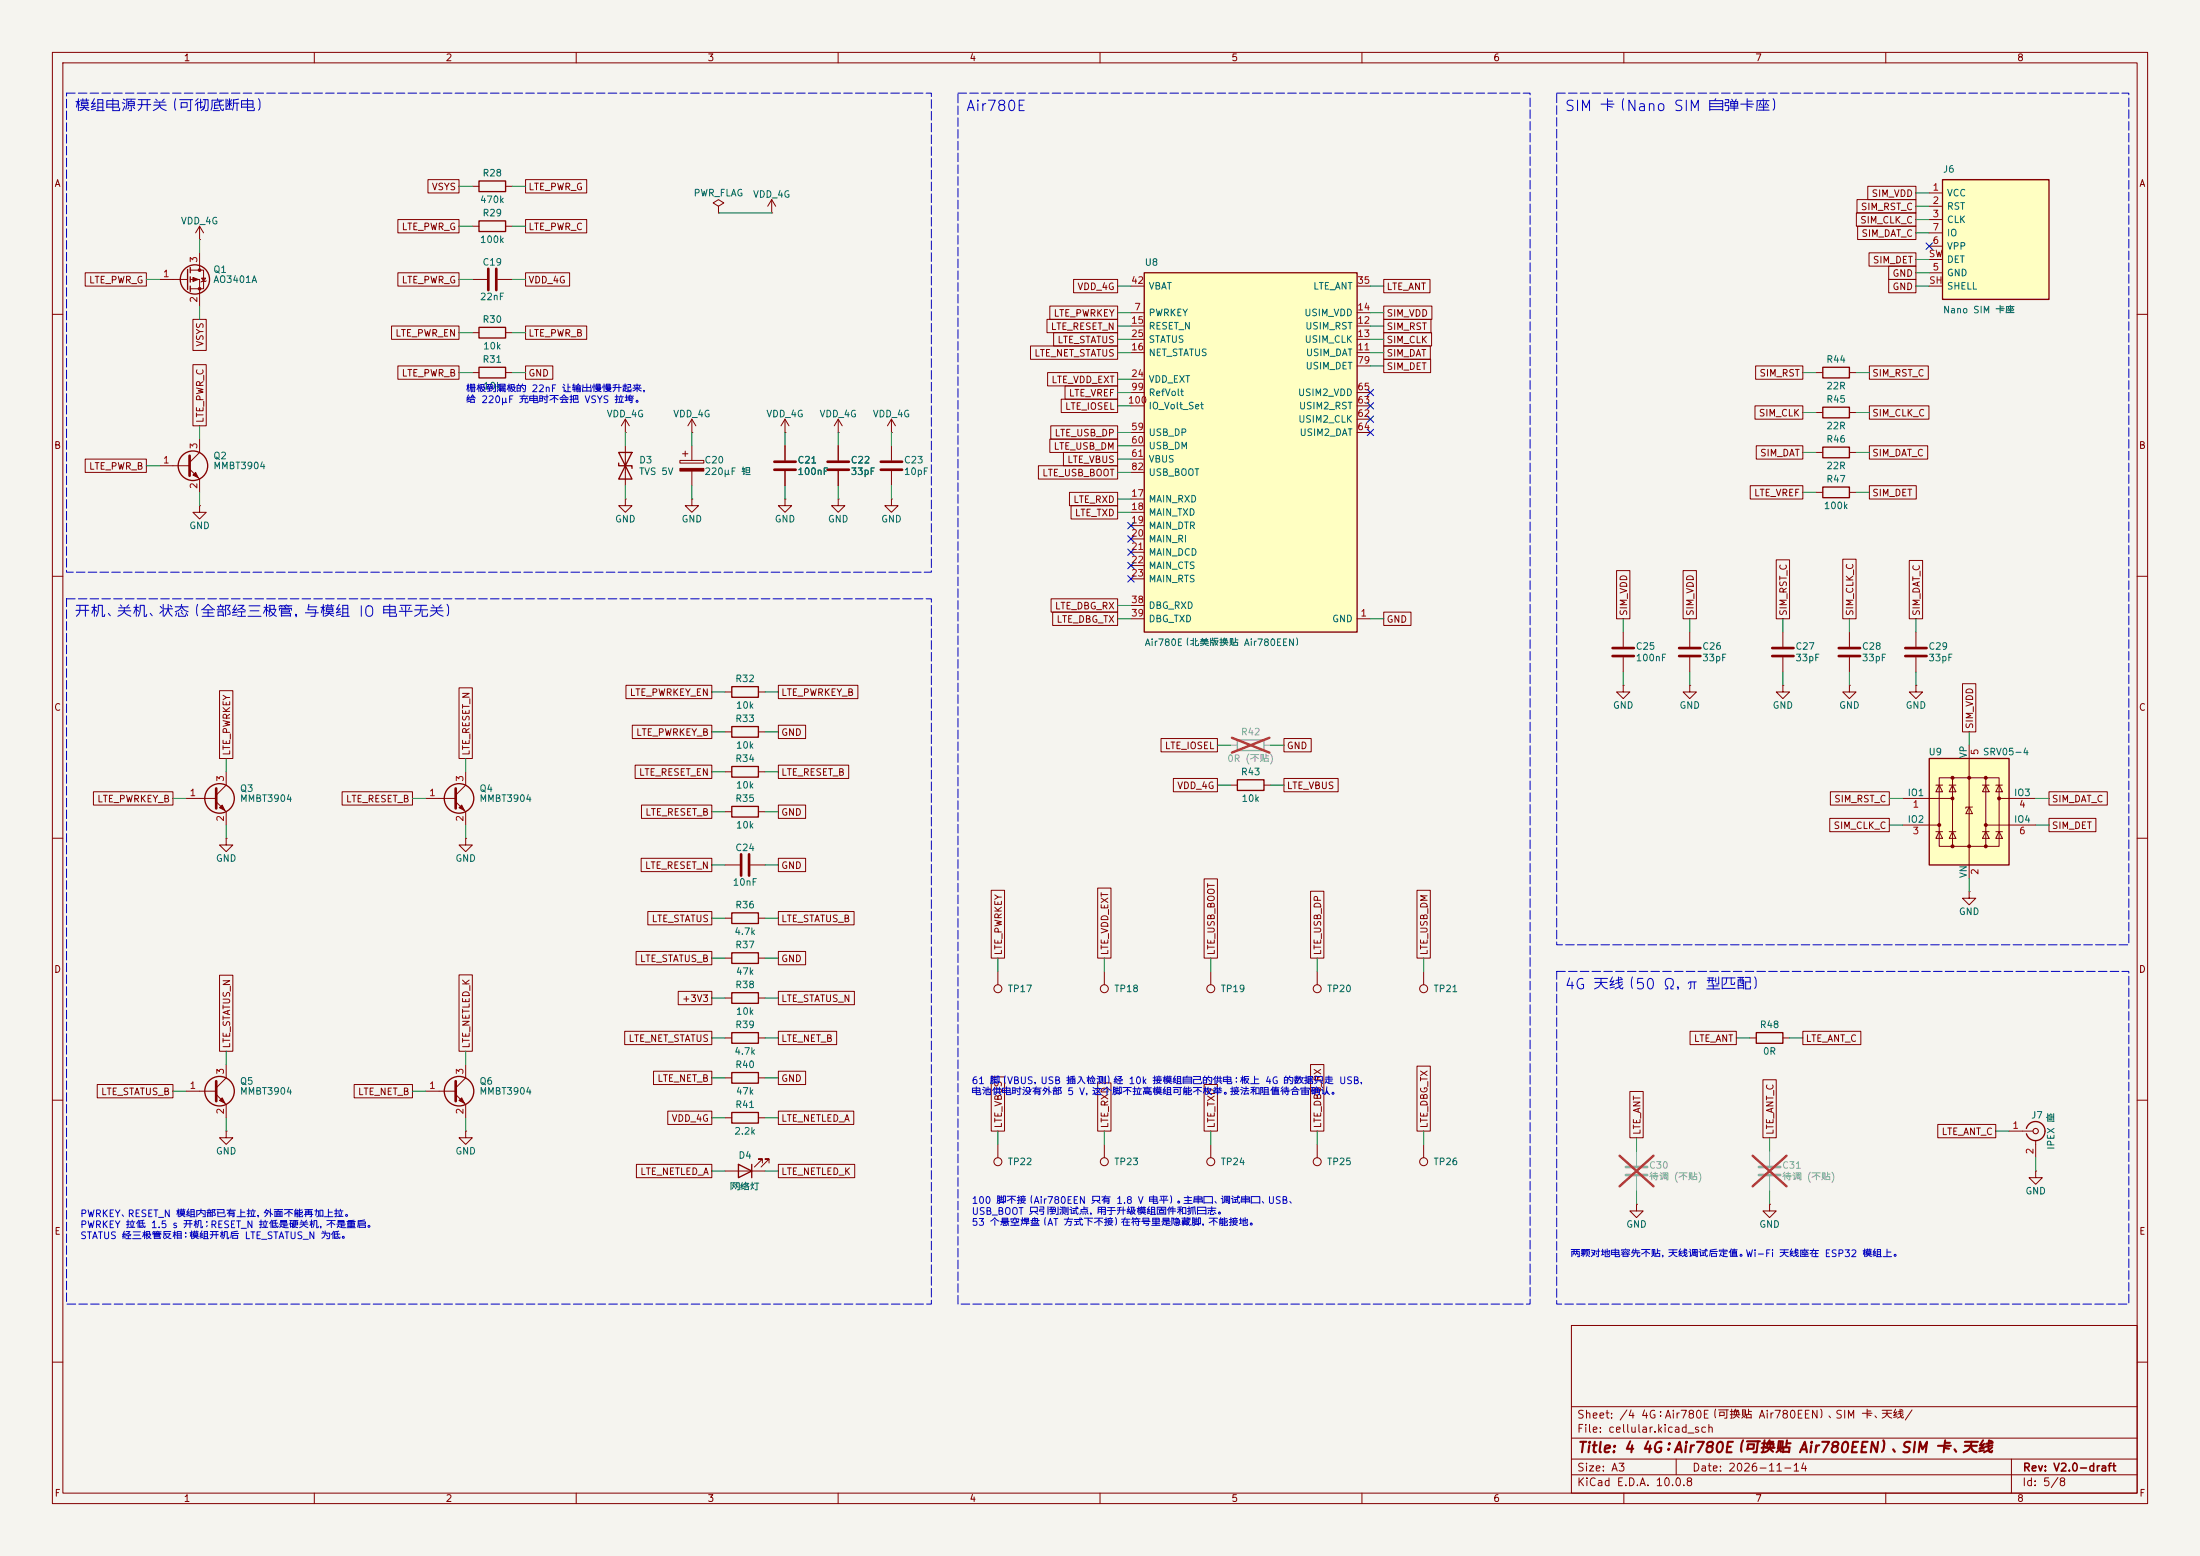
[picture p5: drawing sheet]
<svg xmlns="http://www.w3.org/2000/svg" width="420mm" height="297mm" viewBox="0 0 420 297" stroke-linecap="round" stroke-linejoin="round" font-family="sans-serif">
<path d="M0 0h420v297h-420z" fill="#f5f4ef" stroke="#f5f4ef" stroke-width=".19"/>
<g fill="none" stroke="#840000" stroke-width=".19">
<path d="M10 10h400v277h-400zM12 12h396v273h-396zM60 10v2M110 10v2M160 10v2M210 10v2M260 10v2M310 10v2M360 10v2M10 60h2M408 60h2M10 110h2"/>
<path d="M408 110h2M309.9 130.8v1.3h1.2l-1.2 1.3-1.3-1.3h1.3M309.9 130.8h.1M10 160h2M408 160h2M190.5 185.4v2.6M10 210h2M190.5 218.4v2.6M408 210h2M388.6 223.5v1.3h1.3l-1.3 1.3-1.3-1.3h1.3M388.6 223.5h.1M300 253h108v32h-108z"/>
<path d="M10 260h2M300 278.5h108M300 274.5h108M300 268.5h108M320 278.5v3M384 278.5v6.5M408 260h2M60 285v2M110 285v2M160 285v2M210 285v2M260 285v2"/>
<path d="M300 281.5h108M310 285v2M360 285v2"/>
<circle cx="190.5" cy="188.7" r=".76"/>
<circle cx="190.5" cy="221.7" r=".76"/>
</g>
<path d="M370.8 34.3h20.4v22.9h-20.4z" fill="#ffffc2"/>
<path d="M370.8 34.3h20.4v22.9h-20.4z" fill="none" stroke="#840000" stroke-width=".25"/>
<path d="M368.3 36.8h2.5M368.3 39.4h2.5M368.3 41.9h2.5M368.3 52.1h2.5M368.3 47h2.5M368.3 44.5h2.5M368.3 54.6h2.5M368.3 49.5h2.5M365.8 120.7v2.7M365.8 125.5v2.8M375.9 170.2v1.3h1.3l-1.3 1.2-1.3-1.2h1.3M375.9 170.2h.1" fill="none" stroke="#840000" stroke-width=".19"/>
<path d="M363.7 123.7h4.1M363.7 125.2h4.1" fill="none" stroke="#840000" stroke-width=".51"/>
<path d="M368.3 144.8h15.2v20.3h-15.2z" fill="#ffffc2"/>
<g fill="none" stroke="#840000" stroke-width=".19">
<path d="M90.2 35.6h1.2M96.5 35.6h1.3M137.2 39.4l1-.7-1-.6-1.1 .6 1.1 .7v1.2M147.3 38.1l-.7 1.3M147.3 38.1l.8 1.3M147.3 38.1v2.5M30.5 53.3h5.3M36.3 51.6h2.6v3.5h-2.6M36.3 53.3h1.8v5.1M38.1 45.7h.1M38.1 43.2v2.5M38.1 48.3v3.3"/>
<path d="M38.1 43.2l-.8 1.3M38.1 43.2l.8 1.3M38.5 53.1h.7l-.3 .6zM39.4 53.6l-1 .2M90.2 53.3h2.8M95 53.3h2.8M137.2 40.6h.1M147.3 40.6h.1M90.2 63.5h1.2M90.2 71.1h1.2M96.5 63.5h1.3M96.5 71.1h1.3"/>
<path d="M30.5 88.9h5.7M36.2 89.5l1.9 1.9v2.6M38.1 96.5v1.3h1.3l-1.3 1.3-1.3-1.3h1.3M38.1 96.5h.1M38.1 83.8v2.6l-1.9 1.9M119.4 95.3v1.2h1.2l-1.2 1.3-1.3-1.3h1.3M119.4 95.3h.1M119.4 82.6h.1M119.4 80v2.6M119.4 85.1v7.6M119.4 80l-.8 1.3M119.4 80l.7 1.3"/>
<path d="M129.8 87.9h4.6v.5h-4.6zM130.3 86.6h1M130.8 86.1v1M132.1 82.6h.1M132.1 95.3v1.2h1.2l-1.2 1.3-1.3-1.3h1.3M132.1 95.3h.1M132.1 80l-.8 1.3M132.1 80l.7 1.3M132.1 80v2.6M132.1 85.1v2.8M132.1 89.9v2.8M149.9 95.3v1.2h1.2l-1.2 1.3-1.3-1.3h1.3"/>
<path d="M149.9 95.3h.1M149.9 82.6h.1M149.9 80v2.6M149.9 85.1v2.8M149.9 89.9v2.8M149.9 80l-.8 1.3M149.9 80l.7 1.3M160 95.3v1.2h1.3l-1.3 1.3-1.3-1.3h1.3M160 95.3h.1M160 82.6h.1M160 80v2.6M160 85.1v2.8"/>
<path d="M160 89.9v2.8M160 80l-.7 1.3M160 80l.8 1.3M170.2 95.3v1.2h1.2l-1.2 1.3-1.3-1.3h1.3M170.2 95.3h.1M170.2 82.6h.1M170.2 80l-.8 1.3M170.2 80l.7 1.3M170.2 80v2.6M170.2 85.1v2.8M170.2 89.9v2.8M138.4 139.7h1.3"/>
<path d="M138.4 132.1h1.3M144.8 139.7h1.2M144.8 132.1h1.2M309.9 120.7v2.7M309.9 125.5v2.8M322.6 130.8v1.3h1.2l-1.2 1.3-1.3-1.3h1.3M322.6 130.8h.1M322.6 120.7v2.7M322.6 125.5v2.8M340.4 130.8v1.3h1.2l-1.2 1.3-1.3-1.3h1.3M340.4 130.8h.1M340.4 120.7v2.7"/>
<path d="M340.4 125.5v2.8M353.1 130.8v1.3h1.2l-1.2 1.3-1.3-1.3h1.3M353.1 130.8h.1M353.1 120.7v2.7M353.1 125.5v2.8M365.8 130.8v1.3h1.2l-1.2 1.3-1.3-1.3h1.3M365.8 130.8h.1M35.6 152.4h5.7M41.3 153l1.9 1.9v2.6M43.2 147.3v2.6l-1.9 1.9M81.3 152.4h5.7M87 153l1.9 1.9v2.6"/>
<path d="M88.9 147.3v2.6l-1.9 1.9M138.4 147.3h1.3M138.4 154.9h1.3M144.8 147.3h1.2M144.8 154.9h1.2M234.9 149.9h1.3M241.3 149.9h1.3M363.2 152.4h9.5M363.2 157.5h7M369.6 149.9h1.2M369.6 158.8h1.2M370.2 148.5h11.4v13h-11.4z"/>
<path d="M370.2 149.9l.6 1.2h-1.2zM370.2 158.8l.6 1.2h-1.2zM372.1 149.9h1.3M372.1 158.8h1.3M372.7 149.9l.7 1.2h-1.3zM372.7 158.8l.7 1.2h-1.3zM372.7 148.5v13M375.9 154.1l.7 1.2h-1.3zM375.9 142.2v25.4M376.6 154.1h-1.3v.2M378.5 149.9h1.2M378.5 158.8h1.2"/>
<path d="M379.1 149.9l.6 1.2h-1.2zM379.1 158.8l.6 1.2h-1.2zM379.1 148.5v13M379.1 157.5h9.5M381 149.9h1.3M381 158.8h1.3M381.6 149.9l.7 1.2h-1.3zM381.6 158.8l.7 1.2h-1.3zM381.6 152.4h7M43.2 160v1.3h1.2l-1.2 1.3-1.3-1.3h1.3M43.2 160h.1M88.9 160v1.3h1.3l-1.3 1.3-1.3-1.3h1.3"/>
<path d="M88.9 160h.1M138.4 165.1h2.8M138.4 175.3h1.3M143.3 165.1h2.7M144.8 175.3h1.2M138.4 190.5h1.3M138.4 198.1h1.3M138.4 182.9h1.3M144.8 190.5h1.2M144.8 198.1h1.2M144.8 182.9h1.2M251.5 185.4v2.6"/>
<path d="M271.8 185.4v2.6M334 198.1h1.3M340.4 198.1h1.2M138.4 213.4h1.3M138.4 205.7h1.3M144.8 213.4h1.2M144.8 205.7h1.2M210.8 218.4v2.6M231.1 218.4v2.6M251.5 218.4v2.6M271.8 218.4v2.6M383.5 215.9h4.6"/>
<path d="M388.6 217.7v3.3M138.4 223.5h7.6M145.5 222v-.8h-.7h.7l-1.5 1.6M146.8 222v-.8h-.8h.8l-1.5 1.6M312.4 229.9v1.2h1.3l-1.3 1.3-1.3-1.3h1.3M312.4 229.9h.1M337.8 229.9v1.2h1.3l-1.3 1.3-1.3-1.3h1.3M337.8 229.9h.1"/>
<circle cx="251.5" cy="188.7" r=".76"/>
<circle cx="271.8" cy="188.7" r=".76"/>
<circle cx="210.8" cy="221.7" r=".76"/>
<circle cx="231.1" cy="221.7" r=".76"/>
<circle cx="251.5" cy="221.7" r=".76"/>
<circle cx="271.8" cy="221.7" r=".76"/>
</g>
<g fill="none" stroke="#840000" stroke-width=".25">
<path d="M91.4 34.5h5.1v2.1h-5.1zM35.8 51.4v3.8M36.3 51.1v1M36.3 52.8v1M36.3 54.6v1M91.4 62.5h5.1v2h-5.1zM91.4 70.1h5.1v2h-5.1zM118.1 86.4l2.5 5h-2.5l2.5-5zM118.1 88.4v.5h2.5v.5M139.7 138.7h5.1v2h-5.1zM139.7 131.1h5.1v2h-5.1zM139.7 146.3h5.1v2h-5.1z"/>
<path d="M139.7 153.9h5.1v2.1h-5.1zM236.2 148.8h5.1v2.1h-5.1zM368.3 144.8h15.2v20.3h-15.2zM139.7 174.2h5.1v2.1h-5.1zM139.7 189.5h5.1v2h-5.1zM139.7 197.1h5.1v2h-5.1zM139.7 181.9h5.1v2h-5.1zM335.3 197.1h5.1v2h-5.1zM139.7 212.3h5.1v2.1h-5.1zM139.7 204.7h5.1v2.1h-5.1zM386.8 215.4a1.81 1.81 0 0 1 2.8-1 1.81 1.81 0 0 1 .1 2.9 1.81 1.81 0 0 1-2.8-.9M141 222.2l2.5 1.3-2.5 1.3z"/>
<path d="M143.5 222.2v2.6"/>
<circle cx="37.2" cy="53.3" r="2.79"/>
<circle cx="36.8" cy="88.9" r="2.82"/>
<circle cx="41.9" cy="152.4" r="2.82"/>
<circle cx="87.6" cy="152.4" r="2.82"/>
</g>
<g fill="#840000" stroke="#840000" stroke-width=".19">
<path d="M37.3 90.2l.5 1-1-.5z"/>
<path d="M36.8 53l1 .3-1 .4z"/>
<path d="M129.8 89.4h4.6v.5h-4.6z"/>
<path d="M87.6 154.2l.5-.5 .5 1z"/>
<path d="M41.9 154.2l.5-.5 .5 1z"/>
<circle cx="370.2" cy="157.5" r=".28"/>
<circle cx="372.7" cy="148.5" r=".28"/>
<circle cx="372.7" cy="152.4" r=".28"/>
<circle cx="372.7" cy="161.5" r=".28"/>
<circle cx="375.9" cy="148.5" r=".28"/>
<circle cx="375.9" cy="161.5" r=".28"/>
<circle cx="379.1" cy="148.5" r=".28"/>
<circle cx="379.1" cy="157.5" r=".28"/>
<circle cx="379.1" cy="161.5" r=".28"/>
<circle cx="381.6" cy="152.4" r=".28"/>
<circle cx="38.1" cy="51.6" r=".25"/>
<circle cx="38.1" cy="55.1" r=".25"/>
</g>
<g fill="none" stroke="#840000" stroke-width=".51">
<path d="M93.2 51.3v4.1M94.7 51.3v4.1M36.2 87v3.8M147.8 88.1h4.1M147.8 89.7h4.1M158 88.1h4.1M158 89.7h4.1M168.1 88.1h4.1M168.1 89.7h4.1M307.8 123.7h4.1M307.8 125.2h4.1M320.5 123.7h4.1"/>
<path d="M320.5 125.2h4.1M338.3 123.7h4.1M338.3 125.2h4.1M351 123.7h4.1M351 125.2h4.1M41.3 150.5v3.8M87 150.5v3.8M141.5 163.1v4M143 163.1v4"/>
</g>
<circle cx="388.6" cy="215.9" r=".51" fill="none" stroke="#840000" stroke-width=".2"/>
<path d="M310.4 222.8h4.1M310.4 224.3h4.1M335.8 222.8h4.1M335.8 224.3h4.1" fill="none" stroke="#9c9b98" stroke-width=".51"/>
<path d="M234.9 142.2h1.3M241.3 142.2h1.3M312.4 219.7v2.8M337.8 219.7v2.8M312.4 224.5v2.8M337.8 224.5v2.8" fill="none" stroke="#9c9b98" stroke-width=".19"/>
<path d="M235.2 140.8l7.1 2.9M242.3 140.8l-7.1 2.9M309.2 220.6l6.5 5.8M315.7 220.6l-6.5 5.8M334.6 220.6l6.5 5.8M341.1 220.6l-6.5 5.8" fill="none" stroke="#e12e31" stroke-width=".46"/>
<path d="M236.2 141.2h5.1v2.1h-5.1z" fill="none" stroke="#9c9b98" stroke-width=".25"/>
<path d="M218.4 52.1h40.7v68.6h-40.7z" fill="#ffffc2"/>
<g fill="none" stroke="#840000" stroke-width=".25">
<path d="M91.4 42.2h5.1v2h-5.1zM218.4 52.1h40.7v68.6h-40.7zM348 70.1h5.1v2h-5.1zM348 77.7h5.1v2.1h-5.1zM348 85.3h5.1v2.1h-5.1zM348 93h5.1v2h-5.1z"/>
<circle cx="41.9" cy="208.3" r="2.82"/>
<circle cx="87.6" cy="208.3" r="2.82"/>
</g>
<g fill="none" stroke="#840000" stroke-width=".19">
<path d="M81.7 34.3h5.9v2.5h-5.9zM100.3 34.3h11.7v2.5h-11.7zM354.5 38.1h11.3v2.5h-11.3zM356.6 35.6h9.2v2.5h-9.2zM16.3 52.1h11.6v2.5h-11.6zM76 52.1h11.6v2.5h-11.6zM76 41.9h11.6v2.6h-11.6zM90.2 43.2h1.2M96.5 43.2h1.3M100.3 41.9h11.7v2.6h-11.7zM100.3 52.1h8.4v2.5h-8.4zM200.4 58.4h13v2.6h-13z"/>
<path d="M205 53.3h8.4v2.6h-8.4zM215.9 59.7h2.5M215.9 54.6h2.5M259.1 59.7h2.5M259.1 54.6h2.5M264.2 53.3h8.8v2.6h-8.8zM264.2 58.4h9.2v2.6h-9.2zM354.4 40.6h11.4v2.6h-11.4zM354.6 43.2h11.2v2.5h-11.2zM356.8 48.3h9v2.5h-9zM360.6 50.8h5.2v2.5h-5.2zM360.6 53.3h5.2v2.6h-5.2z"/>
<path d="M36.8 61h2.6v5.9h-2.6zM36.8 69.6h2.6v11.7h-2.6zM74.7 62.2h12.9v2.6h-12.9zM76 69.8h11.6v2.6h-11.6zM100.3 62.2h11.7v2.6h-11.7zM100.3 69.8h5.2v2.6h-5.2zM196.7 66h16.7v2.6h-16.7zM199.9 61h13.5v2.5h-13.5zM200 71.1h13.4v2.6h-13.4zM201.1 63.5h12.3v2.5h-12.3zM202.6 76.2h10.8v2.5h-10.8zM203.3 73.7h10.1v2.5h-10.1z"/>
<path d="M215.9 67.3h2.5M215.9 62.2h2.5M215.9 64.8h2.5M215.9 72.4h2.5M215.9 77.5h2.5M215.9 74.9h2.5M259.1 67.3h2.5M259.1 62.2h2.5M259.1 64.8h2.5M259.1 77.5h2.5M259.1 74.9h2.5M259.1 69.9h2.5"/>
<path d="M264.2 61h9v2.5h-9zM264.2 68.6h8.9v2.5h-8.9zM264.2 63.5h9.1v2.5h-9.1zM264.2 66h8.9v2.6h-8.9zM335 77.5h9.2v2.5h-9.2zM335.2 69.8h9v2.6h-9zM346.7 71.1h1.3M346.7 78.7h1.3M353.1 71.1h1.2M353.1 78.7h1.2M356.9 77.5h11.3v2.5h-11.3zM356.9 69.8h11.2v2.6h-11.2z"/>
<path d="M16.3 87.6h11.6v2.6h-11.6zM149.9 85.1v2.8M149.9 89.9v2.8M160 85.1v2.8M160 89.9v2.8M198.2 88.9h15.2v2.5h-15.2zM200.4 83.8h13v2.6h-13zM200.6 81.3h12.8v2.5h-12.8zM203 86.4h10.4v2.5h-10.4zM204.2 94h9.2v2.5h-9.2zM204.5 96.5h8.9v2.6h-8.9zM215.9 95.3h2.5"/>
<path d="M215.9 97.8h2.5M215.9 82.6h2.5M215.9 85.1h2.5M215.9 87.6h2.5M215.9 90.2h2.5M259.1 82.6h2.5M259.1 80h2.5M334.1 92.7h10.1v2.6h-10.1zM335.3 85.1h8.9v2.5h-8.9zM346.7 86.4h1.3M346.7 94h1.3M353.1 86.4h1.2"/>
<path d="M353.1 94h1.2M356.9 92.7h8.9v2.6h-8.9zM356.9 85.1h11.1v2.5h-11.1zM200.7 114.3h12.7v2.5h-12.7zM201 116.8h12.4v2.6h-12.4zM215.9 118.1h2.5M215.9 100.3h2.5M215.9 102.9h2.5M215.9 105.4h2.5M215.9 108h2.5M215.9 110.5h2.5M215.9 115.6h2.5"/>
<path d="M259.1 118.1h2.5M264.2 116.8h5.2v2.6h-5.2zM308.6 108.9h2.6v9.2h-2.6zM321.3 108.9h2.6v9.2h-2.6zM339.1 106.9h2.5v11.2h-2.5zM351.8 106.7h2.5v11.4h-2.5zM364.5 107h2.5v11.1h-2.5zM41.9 131.8h2.6v13h-2.6zM87.6 131.3h2.6v13.5h-2.6zM119.5 130.8h16.4v2.6h-16.4zM120.7 138.4h15.2v2.6h-15.2zM148.6 130.8h15.2v2.6h-15.2z"/>
<path d="M148.6 138.4h5.2v2.6h-5.2zM374.6 130.5h2.6v9.2h-2.6zM17.8 151.1h15.2v2.6h-15.2zM65.3 151.1h13.4v2.6h-13.4zM121.3 146h14.6v2.6h-14.6zM122.5 153.7h13.4v2.5h-13.4zM148.6 146h13.4v2.6h-13.4zM148.6 153.7h5.2v2.5h-5.2zM221.6 141h10.8v2.5h-10.8zM224 148.6h8.4v2.5h-8.4zM245.1 148.6h10.4v2.5h-10.4zM245.1 141h5.2v2.5h-5.2z"/>
<path d="M349.3 156.2h11.4v2.6h-11.4zM349.4 151.1h11.3v2.6h-11.3zM391.2 156.2h8.9v2.6h-8.9zM391.2 151.1h11.1v2.6h-11.1zM122.4 163.8h13.5v2.6h-13.5zM123.7 174h12.2v2.5h-12.2zM148.6 174h14.4v2.5h-14.4zM148.6 163.8h5.2v2.6h-5.2zM189.2 169.9h2.6v13h-2.6zM209.5 169.5h2.6v13.4h-2.6zM229.9 167.8h2.5v15.1h-2.5zM250.2 170.1h2.5v12.8h-2.5z"/>
<path d="M270.5 169.9h2.6v13h-2.6zM41.9 186.1h2.6v14.6h-2.6zM87.6 186.1h2.6v14.6h-2.6zM119.3 196.8h16.6v2.6h-16.6zM121.4 181.6h14.5v2.6h-14.5zM129.5 189.2h6.4v2.6h-6.4zM148.6 189.2h14.5v2.6h-14.5zM148.6 196.8h11.1v2.6h-11.1zM148.6 181.6h5.2v2.6h-5.2zM210.8 185.4v2.6M231.1 185.4v2.6M322.6 196.8h8.9v2.6h-8.9z"/>
<path d="M344.2 196.8h11v2.6h-11zM18.6 207h14.4v2.6h-14.4zM35.6 208.3h5.7M41.3 208.9l1.9 1.9v2.6M43.2 215.9v1.3h1.2l-1.2 1.2-1.3-1.2h1.3M43.2 215.9h.1M43.2 203.2v2.5l-1.9 1.9M67.6 207h11.1v2.6h-11.1zM81.3 208.3h5.7M87 208.9l1.9 1.9v2.6M88.9 215.9v1.3h1.3l-1.3 1.2-1.3-1.2h1.3M88.9 215.9h.1"/>
<path d="M88.9 203.2v2.5l-1.9 1.9M124.8 204.5h11.1v2.5h-11.1zM127.5 212.1h8.4v2.5h-8.4zM148.6 204.5h5.2v2.5h-5.2zM148.6 212.1h14.4v2.5h-14.4zM189.2 205.6h2.6v10.3h-2.6zM209.5 206.7h2.6v9.2h-2.6zM229.9 207h2.5v8.9h-2.5zM250.2 203.2h2.5v12.7h-2.5zM270.5 203.5h2.6v12.4h-2.6zM311.1 208.3h2.6v8.9h-2.6zM336.5 206.1h2.6v11.1h-2.6z"/>
<path d="M369.9 214.6h11.1v2.6h-11.1zM121.5 222.2h14.4v2.6h-14.4zM148.6 222.2h14.6v2.6h-14.6z"/>
<circle cx="210.8" cy="188.7" r=".76"/>
<circle cx="231.1" cy="188.7" r=".76"/>
</g>
<path d="M41.3 206.4v3.8M87 206.4v3.8" fill="none" stroke="#840000" stroke-width=".51"/>
<g fill="#840000" stroke="#840000" stroke-width=".19">
<path d="M41.9 210.1l.5-.5 .5 1z"/>
<path d="M87.6 210.1l.5-.5 .5 1z"/>
</g>
<g fill="none" stroke="#009600" stroke-width=".19">
<path d="M87.6 35.6h2.6M97.8 35.6h2.5M365.8 36.8h2.5M365.8 39.4h2.5M27.9 53.3h2.6M38.1 45.7v2.6M38.1 58.4v2.6M87.6 53.3h2.6M87.6 43.2h2.6M97.8 53.3h2.5M97.8 43.2h2.5M137.2 40.6h10.1"/>
<path d="M213.4 54.6h2.5M213.4 59.7h2.5M261.6 54.6h2.6M261.6 59.7h2.6M365.8 44.5h2.5M365.8 54.6h2.5M365.8 41.9h2.5M365.8 49.5h2.5M365.8 52.1h2.5M87.6 71.1h2.6M87.6 63.5h2.6M97.8 71.1h2.5"/>
<path d="M97.8 63.5h2.5M213.4 67.3h2.5M213.4 62.2h2.5M213.4 64.8h2.5M213.4 72.4h2.5M213.4 74.9h2.5M213.4 77.5h2.5M261.6 67.3h2.6M261.6 69.9h2.6M261.6 62.2h2.6M261.6 64.8h2.6M344.2 71.1h2.5"/>
<path d="M344.2 78.7h2.5M354.3 71.1h2.6M354.3 78.7h2.6M27.9 88.9h2.6M38.1 81.3v2.5M38.1 94v2.5M119.4 82.6v2.5M119.4 92.7v2.6M132.1 82.6v2.5M132.1 92.7v2.6M149.9 82.6v2.5M149.9 92.7v2.6"/>
<path d="M160 82.6v2.5M160 92.7v2.6M170.2 82.6v2.5M170.2 92.7v2.6M213.4 95.3h2.5M213.4 90.2h2.5M213.4 97.8h2.5M213.4 82.6h2.5M213.4 85.1h2.5M213.4 87.6h2.5M344.2 86.4h2.5M344.2 94h2.5"/>
<path d="M354.3 86.4h2.6M354.3 94h2.6M213.4 118.1h2.5M213.4 115.6h2.5M261.6 118.1h2.6M309.9 118.1v2.6M322.6 118.1v2.6M340.4 118.1v2.6M353.1 118.1v2.6M365.8 118.1v2.6M135.9 139.7h2.5M135.9 132.1h2.5"/>
<path d="M146 139.7h2.6M146 132.1h2.6M309.9 128.3v2.5M322.6 128.3v2.5M340.4 128.3v2.5M353.1 128.3v2.5M365.8 128.3v2.5M375.9 139.7v2.5M33 152.4h2.6M43.2 144.8v2.5M43.2 157.5v2.5M78.7 152.4h2.6"/>
<path d="M88.9 144.8v2.5M88.9 157.5v2.5M135.9 147.3h2.5M135.9 154.9h2.5M146 147.3h2.6M146 154.9h2.6M232.4 142.2h2.5M232.4 149.9h2.5M242.6 142.2h2.5M242.6 149.9h2.5M360.7 152.4h2.5M360.7 157.5h2.5"/>
<path d="M388.6 152.4h2.6M388.6 157.5h2.6M135.9 175.3h2.5M135.9 165.1h2.5M146 175.3h2.6M146 165.1h2.6M375.9 167.6v2.6M135.9 198.1h2.5M135.9 182.9h2.5M135.9 190.5h2.5M146 198.1h2.6M146 182.9h2.6"/>
<path d="M146 190.5h2.6M190.5 182.9v2.5M210.8 182.9v2.5M231.1 182.9v2.5M251.5 182.9v2.5M271.8 182.9v2.5M331.5 198.1h2.5M341.6 198.1h2.6M33 208.3h2.6M43.2 200.7v2.5M43.2 213.4v2.5M78.7 208.3h2.6"/>
<path d="M88.9 200.7v2.5M88.9 213.4v2.5M135.9 205.7h2.5M135.9 213.4h2.5M146 205.7h2.6M146 213.4h2.6M190.5 215.9v2.5M210.8 215.9v2.5M231.1 215.9v2.5M251.5 215.9v2.5M271.8 215.9v2.5M312.4 217.2v2.5"/>
<path d="M337.8 217.2v2.5M381 215.9h2.5M135.9 223.5h2.5M146 223.5h2.6M312.4 227.3v2.6M337.8 227.3v2.6M388.6 221v2.5"/>
</g>
<g fill="none" stroke="#000084" stroke-width=".19">
<path d="M367.7 46.4l1.2 1.2M368.9 46.4l-1.2 1.2M261 79.4l1.2 1.2M261 76.9l1.2 1.2M261 74.3l1.2 1.2M262.2 79.4l-1.2 1.2M262.2 76.9l-1.2 1.2M262.2 74.3l-1.2 1.2M215.3 99.7l1.2 1.2M216.5 99.7l-1.2 1.2M261 81.9l1.2 1.3M262.2 81.9l-1.2 1.3"/>
<path d="M215.3 109.9l1.2 1.2M215.3 107.3l1.2 1.3M215.3 102.3l1.2 1.2M215.3 104.8l1.2 1.2M216.5 109.9l-1.2 1.2M216.5 107.3l-1.2 1.3M216.5 102.3l-1.2 1.2M216.5 104.8l-1.2 1.2"/>
</g>
<path d="M12.7 17.8h165.1v91.4h-165.1zM182.9 17.8h109.2v231.1h-109.2zM297.2 17.8h109.2v162.5h-109.2zM12.7 114.3h165.1v134.6h-165.1zM297.2 185.4h109.2v63.5h-109.2z" fill="none" stroke="#0000c2" stroke-width=".19" stroke-dasharray="1.6 .6"/>
<g font-size="2" fill="#0000c2">
<text x="14.1" y="21.7">模组电源开关（可彻底断电）</text>
<text x="184.3" y="21.7">Air780E</text>
<text x="298.6" y="21.7">SIM 卡（Nano SIM 自弹卡座）</text>
<text x="14.1" y="118.2">开机、关机、状态（全部经三极管，与模组 IO 电平无关）</text>
<text x="298.6" y="189.4">4G 天线（50 Ω，π 型匹配）</text>
</g>
<text font-size="2" fill="#840000" x="301" y="277.8">Title: 4 4G：Air780E（可换贴 Air780EEN）、SIM 卡、天线</text>
<g font-size="1.5" fill="#840000">
<text x="300.9" y="273.8">File: cellular.kicad_sch</text>
<text x="300.9" y="271.1">Sheet: /4 4G：Air780E（可换贴 Air780EEN）、SIM 卡、天线/</text>
<text x="300.9" y="281.2">Size: A3</text>
<text x="322.9" y="281.2">Date: 2026-11-14</text>
<text x="386" y="281.2">Rev: V2.0-draft</text>
<text x="300.9" y="284">KiCad E.D.A. 10.0.8</text>
<text x="385.9" y="284">Id: 5/8</text>
</g>
<g font-size="1.3" fill="#840000">
<text x="35" y="12">1</text>
<text x="85" y="12">2</text>
<text x="135" y="12">3</text>
<text x="185" y="12">4</text>
<text x="235" y="12">5</text>
<text x="285" y="12">6</text>
<text x="335" y="12">7</text>
<text x="385" y="12">8</text>
<text x="10.3" y="36">A</text>
<text x="408.3" y="36">A</text>
<text x="82.3" y="36.6">VSYS</text>
<text x="100.8" y="36.6">LTE_PWR_G</text>
<text x="355.1" y="40.4">SIM_RST_C</text>
<text x="357.2" y="37.9">SIM_VDD</text>
<text x="76.6" y="44.2">LTE_PWR_G</text>
<text x="100.8" y="44.2">LTE_PWR_C</text>
<text x="355" y="43">SIM_CLK_C</text>
<text x="355.3" y="45.5">SIM_DAT_C</text>
<text x="357.4" y="50.6">SIM_DET</text>
<text x="361.2" y="53.1">GND</text>
<text x="16.9" y="54.4">LTE_PWR_G</text>
<text x="76.6" y="54.4">LTE_PWR_G</text>
<text x="100.8" y="54.4">VDD_4G</text>
<text x="205.6" y="55.7">VDD_4G</text>
<text x="264.6" y="55.7">LTE_ANT</text>
<text x="361.2" y="55.7">GND</text>
<text x="75.4" y="64.6">LTE_PWR_EN</text>
<text x="100.8" y="64.6">LTE_PWR_B</text>
<text x="200.5" y="63.3">LTE_RESET_N</text>
<text x="201" y="60.7">LTE_PWRKEY</text>
<text x="201.8" y="65.8">LTE_STATUS</text>
<text x="264.6" y="63.3">SIM_RST</text>
<text x="264.6" y="65.8">SIM_CLK</text>
<text x="264.6" y="60.7">SIM_VDD</text>
<text x="39.2" y="66.3" transform="rotate(-90 39.2 66.3)">VSYS</text>
<text x="197.4" y="68.4">LTE_NET_STATUS</text>
<text x="264.6" y="70.9">SIM_DET</text>
<text x="264.6" y="68.4">SIM_DAT</text>
<text x="76.6" y="72.2">LTE_PWR_B</text>
<text x="100.8" y="72.2">GND</text>
<text x="200.6" y="73.4">LTE_VDD_EXT</text>
<text x="203.9" y="76">LTE_VREF</text>
<text x="335.8" y="72.2">SIM_RST</text>
<text x="357.3" y="72.2">SIM_RST_C</text>
<text x="39.2" y="80.8" transform="rotate(-90 39.2 80.8)">LTE_PWR_C</text>
<text x="201.2" y="83.6">LTE_USB_DP</text>
<text x="203.2" y="78.5">LTE_IOSEL</text>
<text x="335.7" y="79.8">SIM_CLK</text>
<text x="357.3" y="79.8">SIM_CLK_C</text>
<text x="10.2" y="86">B</text>
<text x="16.9" y="90">LTE_PWR_B</text>
<text x="201" y="86.1">LTE_USB_DM</text>
<text x="203.6" y="88.7">LTE_VBUS</text>
<text x="335.9" y="87.4">SIM_DAT</text>
<text x="357.3" y="87.4">SIM_DAT_C</text>
<text x="408.2" y="86">B</text>
<text x="198.9" y="91.2">LTE_USB_BOOT</text>
<text x="334.8" y="95">LTE_VREF</text>
<text x="357.3" y="95">SIM_DET</text>
<text x="204.8" y="96.3">LTE_RXD</text>
<text x="205.1" y="98.8">LTE_TXD</text>
<text x="201.3" y="116.6">LTE_DBG_RX</text>
<text x="201.6" y="119.2">LTE_DBG_TX</text>
<text x="264.6" y="119.2">GND</text>
<text x="310.9" y="117.7" transform="rotate(-90 310.9 117.7)">SIM_VDD</text>
<text x="323.6" y="117.7" transform="rotate(-90 323.6 117.7)">SIM_VDD</text>
<text x="341.4" y="117.7" transform="rotate(-90 341.4 117.7)">SIM_RST_C</text>
<text x="354.1" y="117.7" transform="rotate(-90 354.1 117.7)">SIM_CLK_C</text>
<text x="366.8" y="117.7" transform="rotate(-90 366.8 117.7)">SIM_DAT_C</text>
<text x="10.2" y="136">C</text>
<text x="120.1" y="133.1">LTE_PWRKEY_EN</text>
<text x="149" y="133.1">LTE_PWRKEY_B</text>
<text x="408.2" y="136">C</text>
<text x="121.3" y="140.8">LTE_PWRKEY_B</text>
<text x="149" y="140.8">GND</text>
<text x="222.3" y="143.3">LTE_IOSEL</text>
<text x="245.6" y="143.3">GND</text>
<text x="377" y="139.3" transform="rotate(-90 377 139.3)">SIM_VDD</text>
<text x="44.2" y="144.3" transform="rotate(-90 44.2 144.3)">LTE_PWRKEY</text>
<text x="90" y="144.3" transform="rotate(-90 90 144.3)">LTE_RESET_N</text>
<text x="121.9" y="148.4">LTE_RESET_EN</text>
<text x="149" y="148.4">LTE_RESET_B</text>
<text x="18.5" y="153.5">LTE_PWRKEY_B</text>
<text x="65.9" y="153.5">LTE_RESET_B</text>
<text x="123.1" y="156">LTE_RESET_B</text>
<text x="149" y="156">GND</text>
<text x="224.6" y="150.9">VDD_4G</text>
<text x="245.6" y="150.9">LTE_VBUS</text>
<text x="350.1" y="153.5">SIM_RST_C</text>
<text x="391.6" y="153.5">SIM_DAT_C</text>
<text x="349.9" y="158.5">SIM_CLK_C</text>
<text x="391.6" y="158.5">SIM_DET</text>
<text x="123" y="166.2">LTE_RESET_N</text>
<text x="149" y="166.2">GND</text>
<text x="124.3" y="176.3">LTE_STATUS</text>
<text x="149" y="176.3">LTE_STATUS_B</text>
<text x="10.2" y="186">D</text>
<text x="122.1" y="183.9">LTE_STATUS_B</text>
<text x="149" y="183.9">GND</text>
<text x="191.6" y="182.4" transform="rotate(-90 191.6 182.4)">LTE_PWRKEY</text>
<text x="211.9" y="182.4" transform="rotate(-90 211.9 182.4)">LTE_VDD_EXT</text>
<text x="232.2" y="182.4" transform="rotate(-90 232.2 182.4)">LTE_USB_BOOT</text>
<text x="252.5" y="182.4" transform="rotate(-90 252.5 182.4)">LTE_USB_DP</text>
<text x="272.8" y="182.4" transform="rotate(-90 272.8 182.4)">LTE_USB_DM</text>
<text x="408.2" y="186">D</text>
<text x="130.1" y="191.6">+3V3</text>
<text x="149" y="191.6">LTE_STATUS_N</text>
<text x="44.2" y="200.2" transform="rotate(-90 44.2 200.2)">LTE_STATUS_N</text>
<text x="90" y="200.2" transform="rotate(-90 90 200.2)">LTE_NETLED_K</text>
<text x="119.9" y="199.2">LTE_NET_STATUS</text>
<text x="149" y="199.2">LTE_NET_B</text>
<text x="323.3" y="199.2">LTE_ANT</text>
<text x="344.6" y="199.2">LTE_ANT_C</text>
<text x="19.2" y="209.3">LTE_STATUS_B</text>
<text x="68.2" y="209.3">LTE_NET_B</text>
<text x="125.4" y="206.8">LTE_NET_B</text>
<text x="149" y="206.8">GND</text>
<text x="128.1" y="214.4">VDD_4G</text>
<text x="149" y="214.4">LTE_NETLED_A</text>
<text x="191.6" y="215.5" transform="rotate(-90 191.6 215.5)">LTE_VBUS</text>
<text x="211.9" y="215.5" transform="rotate(-90 211.9 215.5)">LTE_RXD</text>
<text x="232.2" y="215.5" transform="rotate(-90 232.2 215.5)">LTE_TXD</text>
<text x="252.5" y="215.5" transform="rotate(-90 252.5 215.5)">LTE_DBG_RX</text>
<text x="272.8" y="215.5" transform="rotate(-90 272.8 215.5)">LTE_DBG_TX</text>
<text x="313.5" y="216.7" transform="rotate(-90 313.5 216.7)">LTE_ANT</text>
<text x="338.9" y="216.7" transform="rotate(-90 338.9 216.7)">LTE_ANT_C</text>
<text x="370.6" y="217">LTE_ANT_C</text>
<text x="122.1" y="224.6">LTE_NETLED_A</text>
<text x="149" y="224.6">LTE_NETLED_K</text>
<text x="10.3" y="236">E</text>
<text x="408.3" y="236">E</text>
<text x="10.3" y="286">F</text>
<text x="35" y="287">1</text>
<text x="85" y="287">2</text>
<text x="135" y="287">3</text>
<text x="185" y="287">4</text>
<text x="235" y="287">5</text>
<text x="285" y="287">6</text>
<text x="335" y="287">7</text>
<text x="385" y="287">8</text>
<text x="408.3" y="286">F</text>
</g>
<g font-size="1.3" fill="#006464">
<text x="92" y="34">R28</text>
<text x="370.8" y="33.3">J6</text>
<text x="91.5" y="39.1">470k</text>
<text x="92" y="41.6">R29</text>
<text x="132.3" y="37.8">PWR_FLAG</text>
<text x="143.7" y="38">VDD_4G</text>
<text x="371.6" y="37.8">VCC</text>
<text x="371.6" y="40.3">RST</text>
<text x="34.4" y="43.1">VDD_4G</text>
<text x="91.5" y="46.7">100k</text>
<text x="371.6" y="42.9">CLK</text>
<text x="371.6" y="48">VPP</text>
<text x="371.6" y="45.4">IO</text>
<text x="40.6" y="52.4">Q1</text>
<text x="92" y="51">C19</text>
<text x="218.4" y="51">U8</text>
<text x="371.6" y="53">GND</text>
<text x="371.6" y="50.5">DET</text>
<text x="40.6" y="54.3">AO3401A</text>
<text x="91.5" y="57.6">22nF</text>
<text x="219.2" y="55.6">VBAT</text>
<text x="250.6" y="55.6">LTE_ANT</text>
<text x="371.6" y="55.6">SHELL</text>
<text x="92" y="61.9">R30</text>
<text x="219.2" y="60.7">PWRKEY</text>
<text x="219.2" y="63.2">RESET_N</text>
<text x="219.2" y="65.7">STATUS</text>
<text x="248.9" y="60.7">USIM_VDD</text>
<text x="249" y="65.7">USIM_CLK</text>
<text x="249.1" y="63.2">USIM_RST</text>
<text x="370.8" y="60.1">Nano SIM 卡座</text>
<text x="92" y="69.5">R31</text>
<text x="92.1" y="67">10k</text>
<text x="219.2" y="68.3">NET_STATUS</text>
<text x="249.1" y="70.8">USIM_DET</text>
<text x="249.2" y="68.3">USIM_DAT</text>
<text x="348.5" y="69.5">R44</text>
<text x="92.1" y="74.6">10k</text>
<text x="219.2" y="73.4">VDD_EXT</text>
<text x="219.2" y="75.9">RefVolt</text>
<text x="247.7" y="75.9">USIM2_VDD</text>
<text x="348.5" y="74.6">22R</text>
<text x="348.5" y="77.2">R45</text>
<text x="115.7" y="80">VDD_4G</text>
<text x="128.4" y="80">VDD_4G</text>
<text x="146.2" y="80">VDD_4G</text>
<text x="156.4" y="80">VDD_4G</text>
<text x="166.5" y="80">VDD_4G</text>
<text x="219.2" y="83.5">USB_DP</text>
<text x="219.2" y="78.4">IO_Volt_Set</text>
<text x="247.7" y="81">USIM2_CLK</text>
<text x="247.9" y="78.4">USIM2_RST</text>
<text x="248" y="83.5">USIM2_DAT</text>
<text x="348.5" y="82.2">22R</text>
<text x="40.6" y="88">Q2</text>
<text x="40.6" y="89.9">MMBT3904</text>
<text x="121.9" y="88.8">D3</text>
<text x="134.4" y="88.8">C20</text>
<text x="152.1" y="88.8">C21</text>
<text x="162.3" y="88.8">C22</text>
<text x="172.5" y="88.8">C23</text>
<text x="219.2" y="86.1">USB_DM</text>
<text x="219.2" y="88.6">VBUS</text>
<text x="348.5" y="84.8">R46</text>
<text x="348.5" y="89.9">22R</text>
<text x="121.9" y="91">TVS 5V</text>
<text x="134.4" y="91">220µF 钽</text>
<text x="152.1" y="91">100nF</text>
<text x="162.3" y="91">33pF</text>
<text x="172.5" y="91">10pF</text>
<text x="219.2" y="91.1">USB_BOOT</text>
<text x="348.5" y="92.4">R47</text>
<text x="36" y="101.3">GND</text>
<text x="117.3" y="100">GND</text>
<text x="130" y="100">GND</text>
<text x="147.8" y="100">GND</text>
<text x="158" y="100">GND</text>
<text x="168.1" y="100">GND</text>
<text x="219.2" y="96.2">MAIN_RXD</text>
<text x="219.2" y="98.8">MAIN_TXD</text>
<text x="219.2" y="101.3">MAIN_DTR</text>
<text x="348.1" y="97.5">100k</text>
<text x="219.2" y="103.8">MAIN_RI</text>
<text x="219.2" y="106.4">MAIN_DCD</text>
<text x="219.2" y="108.9">MAIN_CTS</text>
<text x="219.2" y="111.5">MAIN_RTS</text>
<text x="219.2" y="116.5">DBG_RXD</text>
<text x="219.2" y="119.1">DBG_TXD</text>
<text x="254.2" y="119.1">GND</text>
<text x="218.4" y="123.6">Air780E（北美版换贴 Air780EEN）</text>
<text x="312.2" y="124.3">C25</text>
<text x="324.9" y="124.3">C26</text>
<text x="342.6" y="124.3">C27</text>
<text x="355.3" y="124.3">C28</text>
<text x="368" y="124.3">C29</text>
<text x="140.3" y="130.5">R32</text>
<text x="312.2" y="126.5">100nF</text>
<text x="324.9" y="126.5">33pF</text>
<text x="342.6" y="126.5">33pF</text>
<text x="355.3" y="126.5">33pF</text>
<text x="368" y="126.5">33pF</text>
<text x="140.4" y="135.6">10k</text>
<text x="307.8" y="135.6">GND</text>
<text x="320.5" y="135.6">GND</text>
<text x="338.3" y="135.6">GND</text>
<text x="351" y="135.6">GND</text>
<text x="363.7" y="135.6">GND</text>
<text x="140.3" y="138.1">R33</text>
<text x="140.4" y="143.2">10k</text>
<text x="140.3" y="145.7">R34</text>
<text x="236.8" y="148.3">R43</text>
<text x="368.1" y="144.5">U9</text>
<text x="375.8" y="144.8" transform="rotate(-90 375.8 144.8)">VP</text>
<text x="378.4" y="144.5">SRV05-4</text>
<text x="45.7" y="151.5">Q3</text>
<text x="45.7" y="153.4">MMBT3904</text>
<text x="91.4" y="151.5">Q4</text>
<text x="91.4" y="153.4">MMBT3904</text>
<text x="140.3" y="153.4">R35</text>
<text x="140.4" y="150.8">10k</text>
<text x="236.9" y="153.4">10k</text>
<text x="364.1" y="152.3">IO1</text>
<text x="384.4" y="152.3">IO3</text>
<text x="140.4" y="158.4">10k</text>
<text x="364.1" y="157.3">IO2</text>
<text x="384.4" y="157.3">IO4</text>
<text x="41.1" y="164.8">GND</text>
<text x="86.8" y="164.8">GND</text>
<text x="140.3" y="162.8">C24</text>
<text x="375.8" y="167.7" transform="rotate(-90 375.8 167.7)">VN</text>
<text x="139.8" y="169.4">10nF</text>
<text x="140.3" y="173.7">R36</text>
<text x="140.1" y="178.8">4.7k</text>
<text x="373.9" y="175">GND</text>
<text x="140.3" y="181.3">R37</text>
<text x="140.3" y="188.9">R38</text>
<text x="140.4" y="186.4">47k</text>
<text x="192.3" y="189.7">TP17</text>
<text x="212.6" y="189.7">TP18</text>
<text x="232.9" y="189.7">TP19</text>
<text x="253.2" y="189.7">TP20</text>
<text x="273.6" y="189.7">TP21</text>
<text x="140.3" y="196.5">R39</text>
<text x="140.4" y="194">10k</text>
<text x="335.8" y="196.5">R48</text>
<text x="140.1" y="201.6">4.7k</text>
<text x="336.5" y="201.6">0R</text>
<text x="45.7" y="207.3">Q5</text>
<text x="45.7" y="209.2">MMBT3904</text>
<text x="91.4" y="207.3">Q6</text>
<text x="91.4" y="209.2">MMBT3904</text>
<text x="140.3" y="204.2">R40</text>
<text x="140.4" y="209.2">47k</text>
<text x="140.3" y="211.8">R41</text>
<text x="387.7" y="213.8">J7</text>
<text x="41.1" y="220.7">GND</text>
<text x="86.8" y="220.7">GND</text>
<text x="140.1" y="216.9">2.2k</text>
<text x="140.9" y="221.5">D4</text>
<text x="392.5" y="219.6" transform="rotate(-90 392.5 219.6)">IPEX 座</text>
<text x="139.3" y="227.5">网络灯</text>
<text x="192.3" y="222.7">TP22</text>
<text x="212.6" y="222.7">TP23</text>
<text x="232.9" y="222.7">TP24</text>
<text x="253.2" y="222.7">TP25</text>
<text x="273.6" y="222.7">TP26</text>
<text x="386.6" y="228.3">GND</text>
<text x="310.4" y="234.6">GND</text>
<text x="335.8" y="234.6">GND</text>
</g>
<g font-size="1.3" fill="#a90000">
<text x="368.8" y="36.7">1</text>
<text x="368.8" y="39.2">2</text>
<text x="368.8" y="41.8">3</text>
<text x="368.8" y="46.9">6</text>
<text x="368.8" y="44.3">7</text>
<text x="31" y="53.2">1</text>
<text x="38" y="50.3" transform="rotate(-90 38 50.3)">3</text>
<text x="368.1" y="49.4">SW</text>
<text x="368.8" y="51.9">5</text>
<text x="38" y="57.9" transform="rotate(-90 38 57.9)">2</text>
<text x="215.8" y="54.5">42</text>
<text x="216.4" y="59.6">7</text>
<text x="259" y="59.6">14</text>
<text x="259" y="54.5">35</text>
<text x="368.2" y="54.5">SH</text>
<text x="215.8" y="62.1">15</text>
<text x="215.8" y="64.6">25</text>
<text x="259" y="62.1">12</text>
<text x="259" y="64.6">13</text>
<text x="215.8" y="67.2">16</text>
<text x="259" y="67.2">11</text>
<text x="259" y="69.7">79</text>
<text x="215.2" y="77.3">100</text>
<text x="215.8" y="72.3">24</text>
<text x="215.8" y="74.8">99</text>
<text x="259" y="77.3">63</text>
<text x="259" y="74.8">65</text>
<text x="215.8" y="82.4">59</text>
<text x="259" y="79.9">62</text>
<text x="259" y="82.4">64</text>
<text x="31" y="88.8">1</text>
<text x="38" y="85.8" transform="rotate(-90 38 85.8)">3</text>
<text x="215.8" y="85">60</text>
<text x="215.8" y="87.5">61</text>
<text x="38" y="93.4" transform="rotate(-90 38 93.4)">2</text>
<text x="215.8" y="95.1">17</text>
<text x="215.8" y="90">82</text>
<text x="215.8" y="97.7">18</text>
<text x="215.8" y="100.2">19</text>
<text x="215.8" y="102.7">20</text>
<text x="215.8" y="105.3">21</text>
<text x="215.8" y="107.8">22</text>
<text x="215.8" y="110.4">23</text>
<text x="215.8" y="115.4">38</text>
<text x="215.8" y="118">39</text>
<text x="259.6" y="118">1</text>
<text x="43" y="149.3" transform="rotate(-90 43 149.3)">3</text>
<text x="88.8" y="149.3" transform="rotate(-90 88.8 149.3)">3</text>
<text x="378" y="144.2" transform="rotate(-90 378 144.2)">5</text>
<text x="36.1" y="152.3">1</text>
<text x="81.8" y="152.3">1</text>
<text x="365" y="154.5">1</text>
<text x="385.3" y="154.5">4</text>
<text x="43" y="156.9" transform="rotate(-90 43 156.9)">2</text>
<text x="88.8" y="156.9" transform="rotate(-90 88.8 156.9)">2</text>
<text x="365" y="159.5">3</text>
<text x="385.3" y="159.5">6</text>
<text x="378" y="167.1" transform="rotate(-90 378 167.1)">2</text>
<text x="36.1" y="208.1">1</text>
<text x="43" y="205.2" transform="rotate(-90 43 205.2)">3</text>
<text x="81.8" y="208.1">1</text>
<text x="88.8" y="205.2" transform="rotate(-90 88.8 205.2)">3</text>
<text x="43" y="212.8" transform="rotate(-90 43 212.8)">2</text>
<text x="88.8" y="212.8" transform="rotate(-90 88.8 212.8)">2</text>
<text x="384.1" y="215.8">1</text>
<text x="388.5" y="220.4" transform="rotate(-90 388.5 220.4)">2</text>
</g>
<g font-size="1.3" fill="#0000c2">
<text x="88.9" y="75.2">栅极到漏极的 22nF 让输出慢慢升起来，</text>
<text x="88.9" y="77.2">给 220µF 充电时不会把 VSYS 拉垮。</text>
<text x="185.4" y="207.2">61 脚（VBUS，USB 插入检测）经 10k 接模组自己的供电：板上 4G 的数据只走 USB，</text>
<text x="185.4" y="209.3">电池供电时没有外部 5 V，这个</text>
<text x="212.2" y="209.3">脚不拉高模组可能不枚举。接法和阻值待合宙确认。</text>
<text x="15.2" y="232.6">PWRKEY、RESET_N 模组内部已有上拉，外面不能再加上拉。</text>
<text x="185.4" y="230.1">100 脚不接（Air780EEN 只有 1.8 V 电平）。主串口、调试串口、USB、</text>
<text x="185.4" y="232.2">USB_BOOT 只引到测试点，用于升级模组固件和抓日志。</text>
<text x="15.2" y="234.7">PWRKEY 拉低 1.5 s 开机；RESET_N 拉低是硬关机，不是重启。</text>
<text x="15.2" y="236.8">STATUS 经三极管反相：模组开机后 LTE_STATUS_N 为低。</text>
<text x="185.4" y="234.3">53 个悬空焊盘（AT 方式下不接）在符号里是隐藏脚，不能接地。</text>
<text x="299.7" y="240.3">两颗对地电容先不贴，天线调试后定值。Wi-Fi 天线座在 ESP32 模组上。</text>
</g>
<g font-size="1.3" fill="#939391">
<text x="236.8" y="140.7">R42</text>
<text x="234.2" y="145.7">0R (不贴)</text>
<text x="314.7" y="223.4">C30</text>
<text x="314.7" y="225.6">待调 (不贴)</text>
<text x="340.1" y="223.4">C31</text>
<text x="340.1" y="225.6">待调 (不贴)</text>
</g>
</svg>
